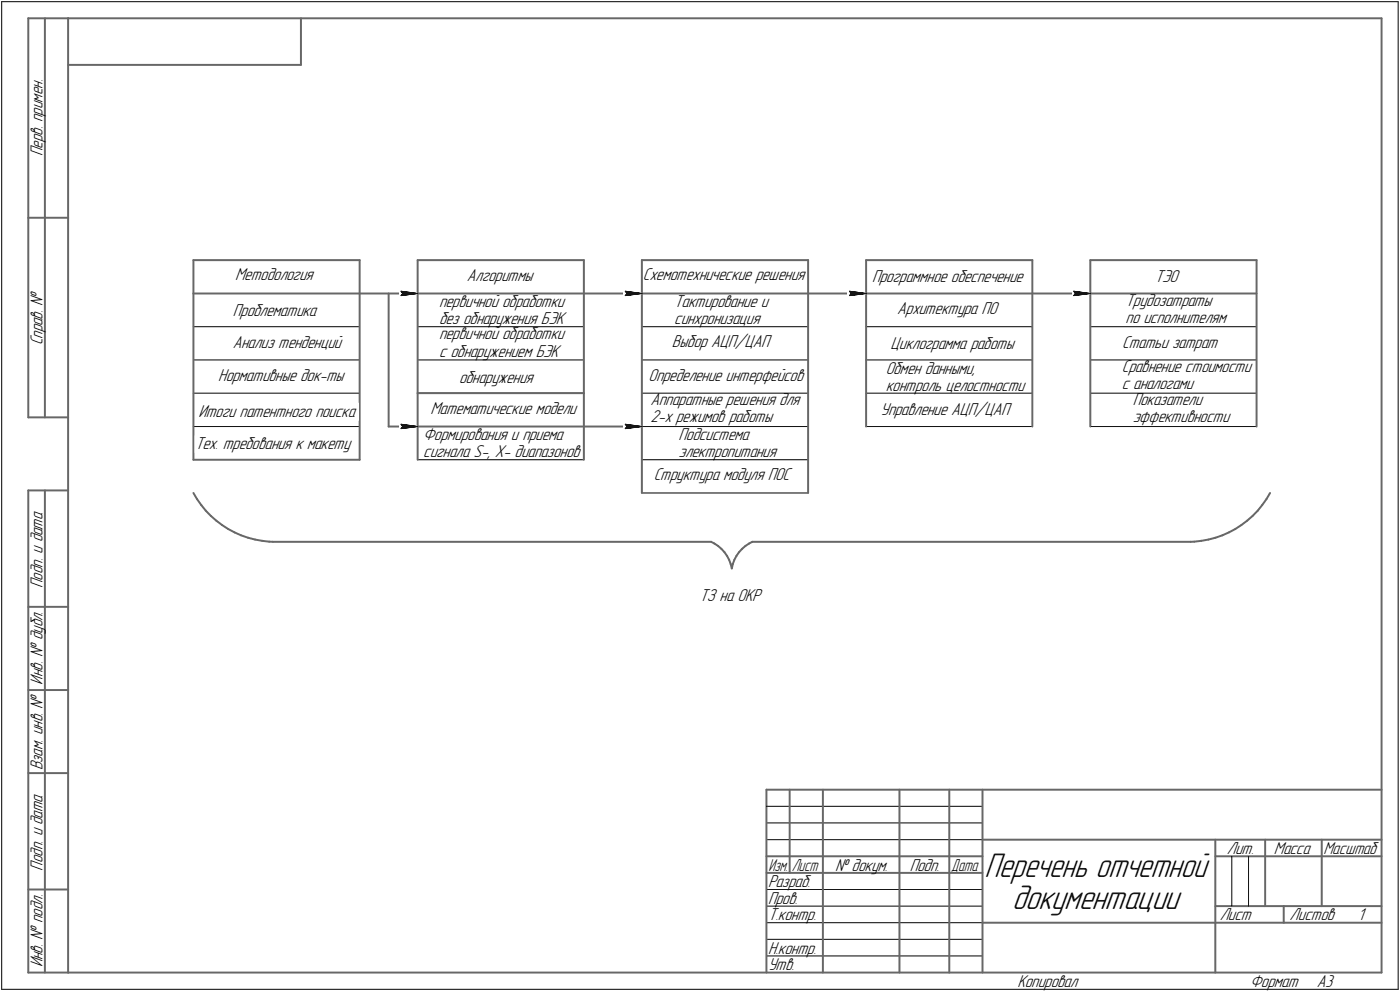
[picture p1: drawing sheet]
<svg xmlns="http://www.w3.org/2000/svg" width="421mm" height="298mm" viewBox="0 0 421 298" stroke-linecap="round" stroke-linejoin="round" font-family="sans-serif">
<g fill="none" stroke="#676767" stroke-width=".59">
<path d="M8.5 5.5v120zM8.5 5.5h12zM13.5 5.5v120zM20.5 5.5v287zM20.5 5.5h395zM20.5 19.5h70zM90.5 5.5v14zM415.5 5.5v287zM8.5 65.5h12zM58.2 78.2h50zM58.2 78.2v60.1zM108.2 78.2v60.1z"/>
<path d="M125.6 78.2h50zM125.6 78.2v40zM175.6 78.2v40zM193 78.2h50zM193 78.2v70.1zM243 78.2v70.1zM260.5 78.2h50zM260.5 78.2v50.1zM310.5 78.2v50.1zM327.9 78.2h50zM327.9 78.2v50.1zM377.9 78.2v50.1z"/>
<path d="M58.2 88.3h50zM108.2 88.3h17.4zM116.9 88.3v40zM125.6 88.3h50zM175.6 88.3h17.4zM193 88.3h50zM243 88.3h17.5zM260.5 88.3h50zM310.5 88.3h17.4zM327.9 88.3h50zM125.6 118.2h50zM125.6 118.2v20.1z"/>
<path d="M175.6 118.2v20.1zM8.5 125.5h12zM58.2 138.3h50zM116.9 128.3h8.7zM125.6 128.3h50zM175.6 128.3h17.4zM8.5 147.5v145zM8.5 147.5h12zM13.5 147.5v145zM58.2 148.3l1.1 1.8zM59.3 150.1l1.2 1.8zM60.5 151.9l1.4 1.7z"/>
<path d="M61.9 153.6l1.5 1.6zM63.4 155.2l1.7 1.4zM65.1 156.6l1.7 1.3zM66.8 157.9l1.8 1.2zM68.6 159.1l1.9 1zM371.5 159.1l1.8-1.2zM373.3 157.9l1.8-1.3zM375.1 156.6l1.6-1.4zM378.2 153.6l-1.5 1.6zM379.6 151.9l-1.4 1.7zM380.9 150.1l-1.3 1.8zM382 148.3l-1.1 1.8z"/>
<path d="M70.5 160.1l2 .9zM72.5 161l2.1 .7zM74.6 161.7l2.1 .6zM76.7 162.3l2.1 .3zM78.8 162.6l2.2 .3zM81 162.9h1.1zM82.1 162.9h131.8zM213.9 162.9l.9 .5zM214.8 163.4l1.1 .8zM215.9 164.2l1.1 .9zM217 165.1l.9 1zM217.9 166.1l.8 1.1z"/>
<path d="M218.7 167.2l.6 1.2zM219.3 168.4l.5 1.2zM219.8 169.6l.3 1.3zM220.4 169.6l-.3 1.3zM220.9 168.4l-.5 1.2zM221.5 167.2l-.6 1.2zM222.2 166.1l-.7 1.1zM223.2 165.1l-1 1zM223.2 165.1l1-.9zM224.2 164.2l1.1-.8zM225.3 163.4l1-.5zM226.3 162.9h131.8z"/>
<path d="M358.1 162.9h1.1zM359.2 162.9l2.1-.3zM361.3 162.6l2.1-.3zM363.4 162.3l2.1-.6zM365.5 161.7l2.1-.7zM367.6 161l2-.9zM369.6 160.1l1.9-1zM8.5 182.5h12zM8.5 207.5h12zM8.5 232.5h12zM230.5 237.5h185zM230.5 237.5v55z"/>
<path d="M237.5 237.5v25zM247.5 237.5v55zM270.5 237.5v55zM285.5 237.5v55zM295.5 237.5v55zM230.5 257.5h65zM295.5 252.5h120zM365.5 252.5v40zM365.5 257.5h15zM380.5 252.5v20zM380.5 257.5h35zM397.5 252.5v20z"/>
<path d="M8.5 267.5h12zM230.5 262.5h65zM295.5 277.5h70zM365.5 277.5h50zM365.5 272.5h50zM386.1 272.5v5zM8.5 292.5h12zM20.5 292.5h395z"/>
</g>
<g fill="none" stroke="#000" stroke-width=".3">
<path d="M.5 .5v297zM.5 .5h420zM420.5 .5v297zM58.2 98.3h50zM120.6 88.9l5-.6zM120.6 87.6l.5 .7zM120.6 87.6l5 .7zM121.1 88.3l-.5 .6zM121.2 88.3h4.4zM125.6 98.3h50zM188 88.9l5-.6zM188 87.6l.6 .7z"/>
<path d="M188 87.6l5 .7zM188.6 88.3l-.6 .6zM188.6 88.3h4.4zM193 98.3h50zM255.5 88.9l5-.6zM255.5 87.6l.4 .7zM255.5 87.6l5 .7zM255.9 88.3l-.4 .6zM256 88.3h4.5zM260.5 98.3h50zM322.9 88.9l5-.6zM322.9 87.6l.5 .7z"/>
<path d="M322.9 87.6l5 .7zM323.4 88.3l-.5 .6zM323.5 88.3h4.4zM327.9 98.3h50zM58.2 108.2h50zM58.2 118.2h50zM125.6 108.2h50zM125.6 118.2h50zM193 108.2h50zM193 118.2h50zM260.5 108.2h50zM260.5 118.2h50z"/>
<path d="M327.9 108.2h50zM327.9 118.2h50zM58.2 128.3h50zM120.6 128.9l5-.6zM120.6 127.6l.5 .7zM120.6 127.6l5 .7zM121.1 128.3l-.5 .6zM121.2 128.3h4.4zM125.6 138.3h50zM188 128.9l5-.6zM188 127.6l.6 .7zM188 127.6l5 .7z"/>
<path d="M188.6 128.3l-.6 .6zM188.6 128.3h4.4zM193 128.3h50zM193 138.3h50zM260.5 128.3h50zM327.9 128.3h50zM193 148.3h50zM230.5 247.5h65zM230.5 252.5h65zM230.5 242.5h65zM370.5 257.5v15zM375.5 257.5v15z"/>
<path d="M230.5 267.5h65zM230.5 272.5h65zM230.5 277.5h65zM.5 297.5h420zM230.5 282.5h65zM230.5 287.5h65z"/>
</g>
<g fill="#fff" stroke="#fff" stroke-width=".3">
<path d="M70.7 80.3h24.4zM70.7 80.3h24.4zM70.7 80.4h24.4zM70.7 80.4h24.4zM70.7 80.5h24.4zM70.7 80.5h24.4zM70.7 80.6h24.4zM70.7 80.6h24.4zM70.7 80.6h24.4zM70.7 80.7h24.4zM70.7 80.7h24.4zM70.7 80.8h24.4zM70.7 80.8h24.4zM70.7 80.9h24.4zM70.7 80.9h24.4zM70.7 80.9h24.4zM70.7 81h24.4zM70.7 81h24.4zM70.7 81.1h24.4zM70.7 81.1h24.4zM70.7 81.2h24.4zM70.7 81.2h24.4zM70.7 81.2h24.4zM70.7 81.3h24.4zM70.7 81.3h24.4zM70.7 81.4h24.4zM70.7 81.4h24.4zM70.7 81.4h24.4zM70.7 81.5h24.4zM70.7 81.5h24.4zM70.7 81.6h24.4zM70.7 81.6h24.4zM70.7 81.7h24.4zM70.7 81.7h24.4zM70.7 81.7h24.4zM70.7 81.8h24.4zM70.7 81.8h24.4zM70.7 81.9h24.4zM70.7 81.9h24.4zM70.7 82h24.4zM70.7 82h24.4zM70.7 82h24.4zM70.7 82.1h24.4zM70.7 82.1h24.4zM70.7 82.2h24.4zM70.7 82.2h24.4zM70.7 82.3h24.4zM70.7 82.3h24.4zM70.7 82.3h24.4zM70.7 82.4h24.4zM70.7 82.4h24.4zM70.7 82.5h24.4zM70.7 82.5h24.4zM70.7 82.5h24.4zM70.7 82.6h24.4zM70.7 82.6h24.4zM70.7 82.7h24.4zM70.7 82.7h24.4zM70.7 82.8h24.4zM70.7 82.8h24.4zM70.7 82.8h24.4zM70.7 82.9h24.4zM70.7 82.9h24.4zM70.7 83h24.4zM70.7 83h24.4zM70.7 83.1h24.4zM70.7 83.1h24.4zM70.7 83.1h24.4zM70.7 83.2h24.4zM70.7 83.2h24.4zM70.7 83.3h24.4zM70.7 83.3h24.4zM70.7 83.4h24.4zM70.7 83.4h24.4zM70.7 83.4h24.4zM70.7 83.5h24.4zM70.7 83.5h24.4zM70.7 83.6h24.4zM70.7 83.6h24.4zM70.7 83.7h24.4zM70.7 83.7h24.4zM70.7 83.7h24.4zM70.7 83.8h24.4zM70.7 83.8h24.4zM70.7 83.9h24.4zM70.7 83.9h24.4zM70.7 83.9h24.4zM70.7 84h24.4zM70.7 84h24.4zM70.7 84.1h24.4zM70.7 84.1h24.4zM70.7 84.2h24.4zM70.7 84.2h24.4zM70.7 84.2h24.4zM70.7 84.3h24.4zM70.7 84.3h24.4zM70.7 84.4h24.4zM70.7 84.4h24.4zM70.7 84.5h24.4zM70.7 84.5h24.4zM70.7 84.5h24.4zM70.7 84.6h24.4zM70.7 84.6h24.4zM70.7 84.7h24.4zM70.7 84.7h24.4zM70.7 84.8h24.4zM70.7 84.8h24.4zM70.7 84.8h24.4zM70.7 84.9h24.4zM70.7 84.9h24.4zM70.7 85h24.4zM70.7 85h24.4zM70.7 85h24.4zM70.7 85.1h24.4zM70.7 85.1h24.4zM70.7 85.2h24.4zM70.7 85.2h24.4zM70.7 85.3h24.4zM70.7 85.3h24.4zM70.7 85.3h24.4zM70.7 85.4h24.4zM70.7 85.4h24.4z"/>
<path d="M70 90.9h26.1zM70 90.9h26.1zM70 91h26.1zM70 91h26.1zM70 91.1h26.1zM70 91.1h26.1zM70 91.1h26.1zM70 91.2h26.1zM70 91.2h26.1zM70 91.3h26.1zM70 91.3h26.1zM70 91.4h26.1zM70 91.4h26.1zM70 91.4h26.1zM70 91.5h26.1zM70 91.5h26.1zM70 91.6h26.1zM70 91.6h26.1zM70 91.7h26.1zM70 91.7h26.1zM70 91.7h26.1zM70 91.8h26.1zM70 91.8h26.1zM70 91.9h26.1zM70 91.9h26.1zM70 91.9h26.1zM70 92h26.1zM70 92h26.1zM70 92.1h26.1zM70 92.1h26.1zM70 92.2h26.1zM70 92.2h26.1zM70 92.2h26.1zM70 92.3h26.1zM70 92.3h26.1zM70 92.4h26.1zM70 92.4h26.1zM70 92.5h26.1zM70 92.5h26.1zM70 92.5h26.1zM70 92.6h26.1zM70 92.6h26.1zM70 92.7h26.1zM70 92.7h26.1zM70 92.8h26.1zM70 92.8h26.1zM70 92.8h26.1zM70 92.9h26.1zM70 92.9h26.1zM70 93h26.1zM70 93h26.1zM70 93h26.1zM70 93.1h26.1zM70 93.1h26.1zM70 93.2h26.1zM70 93.2h26.1zM70 93.3h26.1zM70 93.3h26.1zM70 93.3h26.1zM70 93.4h26.1zM70 93.4h26.1zM70 93.5h26.1zM70 93.5h26.1zM70 93.6h26.1zM70 93.6h26.1zM70 93.6h26.1zM70 93.7h26.1zM70 93.7h26.1zM70 93.8h26.1zM70 93.8h26.1zM70 93.9h26.1zM70 93.9h26.1zM70 93.9h26.1zM70 94h26.1zM70 94h26.1zM70 94.1h26.1zM70 94.1h26.1zM70 94.1h26.1zM70 94.2h26.1zM70 94.2h26.1zM70 94.3h26.1zM70 94.3h26.1zM70 94.4h26.1zM70 94.4h26.1zM70 94.4h26.1zM70 94.5h26.1zM70 94.5h26.1zM70 94.6h26.1zM70 94.6h26.1zM70 94.7h26.1zM70 94.7h26.1zM70 94.7h26.1zM70 94.8h26.1zM70 94.8h26.1zM70 94.9h26.1zM70 94.9h26.1zM70 95h26.1zM70 95h26.1zM70 95h26.1zM70 95.1h26.1zM70 95.1h26.1zM70 95.2h26.1zM70 95.2h26.1zM70 95.2h26.1zM70 95.3h26.1zM70 95.3h26.1zM70 95.4h26.1zM70 95.4h26.1zM70 95.5h26.1zM70 95.5h26.1zM70 95.5h26.1zM70 95.6h26.1zM70 95.6h26.1zM70 95.7h26.1zM70 95.7h26.1zM70 95.8h26.1zM70 95.8h26.1zM70 95.8h26.1zM70 95.9h26.1zM70 95.9h26.1zM70 96h26.1zM70 96h26.1z"/>
<path d="M70 100.6h33.6zM70 100.7h33.6zM70 100.7h33.6zM70 100.8h33.6zM70 100.8h33.6zM70 100.8h33.6zM70 100.9h33.6zM70 100.9h33.6zM70 101h33.6zM70 101h33.6zM70 101h33.6zM70 101.1h33.6zM70 101.1h33.6zM70 101.2h33.6zM70 101.2h33.6zM70 101.3h33.6zM70 101.3h33.6zM70 101.3h33.6zM70 101.4h33.6zM70 101.4h33.6zM70 101.5h33.6zM70 101.5h33.6zM70 101.6h33.6zM70 101.6h33.6zM70 101.6h33.6zM70 101.7h33.6zM70 101.7h33.6zM70 101.8h33.6zM70 101.8h33.6zM70 101.9h33.6zM70 101.9h33.6zM70 101.9h33.6zM70 102h33.6zM70 102h33.6zM70 102.1h33.6zM70 102.1h33.6zM70 102.2h33.6zM70 102.2h33.6zM70 102.2h33.6zM70 102.3h33.6zM70 102.3h33.6zM70 102.4h33.6zM70 102.4h33.6zM70 102.4h33.6zM70 102.5h33.6zM70 102.5h33.6zM70 102.6h33.6zM70 102.6h33.6zM70 102.7h33.6zM70 102.7h33.6zM70 102.7h33.6zM70 102.8h33.6zM70 102.8h33.6zM70 102.9h33.6zM70 102.9h33.6zM70 103h33.6zM70 103h33.6zM70 103h33.6zM70 103.1h33.6zM70 103.1h33.6zM70 103.2h33.6zM70 103.2h33.6zM70 103.3h33.6zM70 103.3h33.6zM70 103.3h33.6zM70 103.4h33.6zM70 103.4h33.6zM70 103.5h33.6zM70 103.5h33.6zM70 103.5h33.6zM70 103.6h33.6zM70 103.6h33.6zM70 103.7h33.6zM70 103.7h33.6zM70 103.8h33.6zM70 103.8h33.6zM70 103.8h33.6zM70 103.9h33.6zM70 103.9h33.6zM70 104h33.6zM70 104h33.6zM70 104.1h33.6zM70 104.1h33.6zM70 104.1h33.6zM70 104.2h33.6zM70 104.2h33.6zM70 104.3h33.6zM70 104.3h33.6zM70 104.4h33.6zM70 104.4h33.6zM70 104.4h33.6zM70 104.5h33.6zM70 104.5h33.6zM70 104.6h33.6zM70 104.6h33.6zM70 104.6h33.6zM70 104.7h33.6zM70 104.7h33.6zM70 104.8h33.6zM70 104.8h33.6zM70 104.9h33.6zM70 104.9h33.6zM70 104.9h33.6zM70 105h33.6zM70 105h33.6zM70 105.1h33.6zM70 105.1h33.6zM70 105.2h33.6zM70 105.2h33.6zM70 105.2h33.6zM70 105.3h33.6zM70 105.3h33.6zM70 105.4h33.6zM70 105.4h33.6zM70 105.5h33.6zM70 105.5h33.6zM70 105.5h33.6zM70 105.6h33.6zM70 105.6h33.6zM70 105.7h33.6zM70 105.7h33.6zM70 105.7h33.6z"/>
<path d="M65.7 110.4h38.7zM65.7 110.5h38.7zM65.7 110.5h38.7zM65.7 110.6h38.7zM65.7 110.6h38.7zM65.7 110.7h38.7zM65.7 110.7h38.7zM65.7 110.7h38.7zM65.7 110.8h38.7zM65.7 110.8h38.7zM65.7 110.9h38.7zM65.7 110.9h38.7zM65.7 111h38.7zM65.7 111h38.7zM65.7 111h38.7zM65.7 111.1h38.7zM65.7 111.1h38.7zM65.7 111.2h38.7zM65.7 111.2h38.7zM65.7 111.3h38.7zM65.7 111.3h38.7zM65.7 111.3h38.7zM65.7 111.4h38.7zM65.7 111.4h38.7zM65.7 111.5h38.7zM65.7 111.5h38.7zM65.7 111.5h38.7zM65.7 111.6h38.7zM65.7 111.6h38.7zM65.7 111.7h38.7zM65.7 111.7h38.7zM65.7 111.8h38.7zM65.7 111.8h38.7zM65.7 111.8h38.7zM65.7 111.9h38.7zM65.7 111.9h38.7zM65.7 112h38.7zM65.7 112h38.7zM65.7 112.1h38.7zM65.7 112.1h38.7zM65.7 112.1h38.7zM65.7 112.2h38.7zM65.7 112.2h38.7zM65.7 112.3h38.7zM65.7 112.3h38.7zM65.7 112.4h38.7zM65.7 112.4h38.7zM65.7 112.4h38.7zM65.7 112.5h38.7zM65.7 112.5h38.7zM65.7 112.6h38.7zM65.7 112.6h38.7zM65.7 112.6h38.7zM65.7 112.7h38.7zM65.7 112.7h38.7zM65.7 112.8h38.7zM65.7 112.8h38.7zM65.7 112.9h38.7zM65.7 112.9h38.7zM65.7 112.9h38.7zM65.7 113h38.7zM65.7 113h38.7zM65.7 113.1h38.7zM65.7 113.1h38.7zM65.7 113.2h38.7zM65.7 113.2h38.7zM65.7 113.2h38.7zM65.7 113.3h38.7zM65.7 113.3h38.7zM65.7 113.4h38.7zM65.7 113.4h38.7zM65.7 113.5h38.7zM65.7 113.5h38.7zM65.7 113.5h38.7zM65.7 113.6h38.7zM65.7 113.6h38.7zM65.7 113.7h38.7zM65.7 113.7h38.7zM65.7 113.7h38.7zM65.7 113.8h38.7zM65.7 113.8h38.7zM65.7 113.9h38.7zM65.7 113.9h38.7zM65.7 114h38.7zM65.7 114h38.7zM65.7 114h38.7zM65.7 114.1h38.7zM65.7 114.1h38.7zM65.7 114.2h38.7zM65.7 114.2h38.7zM65.7 114.3h38.7zM65.7 114.3h38.7zM65.7 114.3h38.7zM65.7 114.4h38.7zM65.7 114.4h38.7zM65.7 114.5h38.7zM65.7 114.5h38.7zM65.7 114.6h38.7zM65.7 114.6h38.7zM65.7 114.6h38.7zM65.7 114.7h38.7zM65.7 114.7h38.7zM65.7 114.8h38.7zM65.7 114.8h38.7zM65.7 114.9h38.7zM65.7 114.9h38.7zM65.7 114.9h38.7zM65.7 115h38.7zM65.7 115h38.7zM65.7 115.1h38.7zM65.7 115.1h38.7zM65.7 115.1h38.7zM65.7 115.2h38.7zM65.7 115.2h38.7zM65.7 115.3h38.7zM65.7 115.3h38.7zM65.7 115.4h38.7zM65.7 115.4h38.7zM65.7 115.4h38.7zM65.7 115.5h38.7zM65.7 115.5h38.7zM65.7 115.6h38.7z"/>
<path d="M59.6 121.2h48.2zM59.6 121.3h48.2zM59.6 121.3h48.2zM59.6 121.4h48.2zM59.6 121.4h48.2zM59.6 121.5h48.2zM59.6 121.5h48.2zM59.6 121.5h48.2zM59.6 121.6h48.2zM59.6 121.6h48.2zM59.6 121.7h48.2zM59.6 121.7h48.2zM59.6 121.8h48.2zM59.6 121.8h48.2zM59.6 121.8h48.2zM59.6 121.9h48.2zM59.6 121.9h48.2zM59.6 122h48.2zM59.6 122h48.2zM59.6 122h48.2zM59.6 122.1h48.2zM59.6 122.1h48.2zM59.6 122.2h48.2zM59.6 122.2h48.2zM59.6 122.3h48.2zM59.6 122.3h48.2zM59.6 122.3h48.2zM59.6 122.4h48.2zM59.6 122.4h48.2zM59.6 122.5h48.2zM59.6 122.5h48.2zM59.6 122.6h48.2zM59.6 122.6h48.2zM59.6 122.6h48.2zM59.6 122.7h48.2zM59.6 122.7h48.2zM59.6 122.8h48.2zM59.6 122.8h48.2zM59.6 122.9h48.2zM59.6 122.9h48.2zM59.6 122.9h48.2zM59.6 123h48.2zM59.6 123h48.2zM59.6 123.1h48.2zM59.6 123.1h48.2zM59.6 123.1h48.2zM59.6 123.2h48.2zM59.6 123.2h48.2zM59.6 123.3h48.2zM59.6 123.3h48.2zM59.6 123.4h48.2zM59.6 123.4h48.2zM59.6 123.4h48.2zM59.6 123.5h48.2zM59.6 123.5h48.2zM59.6 123.6h48.2zM59.6 123.6h48.2zM59.6 123.7h48.2zM59.6 123.7h48.2zM59.6 123.7h48.2zM59.6 123.8h48.2zM59.6 123.8h48.2zM59.6 123.9h48.2zM59.6 123.9h48.2zM59.6 124h48.2zM59.6 124h48.2zM59.6 124h48.2zM59.6 124.1h48.2zM59.6 124.1h48.2zM59.6 124.2h48.2zM59.6 124.2h48.2zM59.6 124.2h48.2zM59.6 124.3h48.2zM59.6 124.3h48.2zM59.6 124.4h48.2zM59.6 124.4h48.2zM59.6 124.5h48.2zM59.6 124.5h48.2zM59.6 124.5h48.2zM59.6 124.6h48.2zM59.6 124.6h48.2zM59.6 124.7h48.2zM59.6 124.7h48.2zM59.6 124.8h48.2zM59.6 124.8h48.2zM59.6 124.8h48.2zM59.6 124.9h48.2zM59.6 124.9h48.2zM59.6 125h48.2zM59.6 125h48.2zM59.6 125.1h48.2zM59.6 125.1h48.2zM59.6 125.1h48.2zM59.6 125.2h48.2zM59.6 125.2h48.2zM59.6 125.3h48.2zM59.6 125.3h48.2zM59.6 125.3h48.2zM59.6 125.4h48.2zM59.6 125.4h48.2zM59.6 125.5h48.2zM59.6 125.5h48.2zM59.6 125.6h48.2zM59.6 125.6h48.2zM59.6 125.6h48.2zM59.6 125.7h48.2zM59.6 125.7h48.2zM59.6 125.8h48.2zM59.6 125.8h48.2zM59.6 125.9h48.2zM59.6 125.9h48.2zM59.6 125.9h48.2zM59.6 126h48.2zM59.6 126h48.2zM59.6 126.1h48.2zM59.6 126.1h48.2zM59.6 126.2h48.2zM59.6 126.2h48.2zM59.6 126.2h48.2zM59.6 126.3h48.2zM59.6 126.3h48.2zM59.6 126.4h48.2z"/>
<path d="M58.6 131h47.8zM58.6 131.1h47.8zM58.6 131.1h47.8zM58.6 131.1h47.8zM58.6 131.2h47.8zM58.6 131.2h47.8zM58.6 131.3h47.8zM58.6 131.3h47.8zM58.6 131.4h47.8zM58.6 131.4h47.8zM58.6 131.4h47.8zM58.6 131.5h47.8zM58.6 131.5h47.8zM58.6 131.6h47.8zM58.6 131.6h47.8zM58.6 131.7h47.8zM58.6 131.7h47.8zM58.6 131.7h47.8zM58.6 131.8h47.8zM58.6 131.8h47.8zM58.6 131.9h47.8zM58.6 131.9h47.8zM58.6 132h47.8zM58.6 132h47.8zM58.6 132h47.8zM58.6 132.1h47.8zM58.6 132.1h47.8zM58.6 132.2h47.8zM58.6 132.2h47.8zM58.6 132.2h47.8zM58.6 132.3h47.8zM58.6 132.3h47.8zM58.6 132.4h47.8zM58.6 132.4h47.8zM58.6 132.5h47.8zM58.6 132.5h47.8zM58.6 132.5h47.8zM58.6 132.6h47.8zM58.6 132.6h47.8zM58.6 132.7h47.8zM58.6 132.7h47.8zM58.6 132.8h47.8zM58.6 132.8h47.8zM58.6 132.8h47.8zM58.6 132.9h47.8zM58.6 132.9h47.8zM58.6 133h47.8zM58.6 133h47.8zM58.6 133.1h47.8zM58.6 133.1h47.8zM58.6 133.1h47.8zM58.6 133.2h47.8zM58.6 133.2h47.8zM58.6 133.3h47.8zM58.6 133.3h47.8zM58.6 133.3h47.8zM58.6 133.4h47.8zM58.6 133.4h47.8zM58.6 133.5h47.8zM58.6 133.5h47.8zM58.6 133.6h47.8zM58.6 133.6h47.8zM58.6 133.6h47.8zM58.6 133.7h47.8zM58.6 133.7h47.8zM58.6 133.8h47.8zM58.6 133.8h47.8zM58.6 133.9h47.8zM58.6 133.9h47.8zM58.6 133.9h47.8zM58.6 134h47.8zM58.6 134h47.8zM58.6 134.1h47.8zM58.6 134.1h47.8zM58.6 134.2h47.8zM58.6 134.2h47.8zM58.6 134.2h47.8zM58.6 134.3h47.8zM58.6 134.3h47.8zM58.6 134.4h47.8zM58.6 134.4h47.8zM58.6 134.5h47.8zM58.6 134.5h47.8zM58.6 134.5h47.8zM58.6 134.6h47.8zM58.6 134.6h47.8zM58.6 134.7h47.8zM58.6 134.7h47.8zM58.6 134.7h47.8zM58.6 134.8h47.8zM58.6 134.8h47.8zM58.6 134.9h47.8zM58.6 134.9h47.8zM58.6 135h47.8zM58.6 135h47.8zM58.6 135h47.8zM58.6 135.1h47.8zM58.6 135.1h47.8zM58.6 135.2h47.8zM58.6 135.2h47.8zM58.6 135.3h47.8zM58.6 135.3h47.8zM58.6 135.3h47.8zM58.6 135.4h47.8zM58.6 135.4h47.8zM58.6 135.5h47.8zM58.6 135.5h47.8zM58.6 135.6h47.8zM58.6 135.6h47.8zM58.6 135.6h47.8zM58.6 135.7h47.8zM58.6 135.7h47.8zM58.6 135.8h47.8zM58.6 135.8h47.8zM58.6 135.8h47.8zM58.6 135.9h47.8zM58.6 135.9h47.8zM58.6 136h47.8zM58.6 136h47.8zM58.6 136.1h47.8zM58.6 136.1h47.8zM58.6 136.1h47.8z"/>
<path d="M140.4 80.5h20.8zM140.4 80.6h20.8zM140.4 80.6h20.8zM140.4 80.6h20.8zM140.4 80.7h20.8zM140.4 80.7h20.8zM140.4 80.8h20.8zM140.4 80.8h20.8zM140.4 80.9h20.8zM140.4 80.9h20.8zM140.4 80.9h20.8zM140.4 81h20.8zM140.4 81h20.8zM140.4 81.1h20.8zM140.4 81.1h20.8zM140.4 81.2h20.8zM140.4 81.2h20.8zM140.4 81.2h20.8zM140.4 81.3h20.8zM140.4 81.3h20.8zM140.4 81.4h20.8zM140.4 81.4h20.8zM140.4 81.4h20.8zM140.4 81.5h20.8zM140.4 81.5h20.8zM140.4 81.6h20.8zM140.4 81.6h20.8zM140.4 81.7h20.8zM140.4 81.7h20.8zM140.4 81.7h20.8zM140.4 81.8h20.8zM140.4 81.8h20.8zM140.4 81.9h20.8zM140.4 81.9h20.8zM140.4 82h20.8zM140.4 82h20.8zM140.4 82h20.8zM140.4 82.1h20.8zM140.4 82.1h20.8zM140.4 82.2h20.8zM140.4 82.2h20.8zM140.4 82.3h20.8zM140.4 82.3h20.8zM140.4 82.3h20.8zM140.4 82.4h20.8zM140.4 82.4h20.8zM140.4 82.5h20.8zM140.4 82.5h20.8zM140.4 82.5h20.8zM140.4 82.6h20.8zM140.4 82.6h20.8zM140.4 82.7h20.8zM140.4 82.7h20.8zM140.4 82.8h20.8zM140.4 82.8h20.8zM140.4 82.8h20.8zM140.4 82.9h20.8zM140.4 82.9h20.8zM140.4 83h20.8zM140.4 83h20.8zM140.4 83.1h20.8zM140.4 83.1h20.8zM140.4 83.1h20.8zM140.4 83.2h20.8zM140.4 83.2h20.8zM140.4 83.3h20.8zM140.4 83.3h20.8zM140.4 83.4h20.8zM140.4 83.4h20.8zM140.4 83.4h20.8zM140.4 83.5h20.8zM140.4 83.5h20.8zM140.4 83.6h20.8zM140.4 83.6h20.8zM140.4 83.7h20.8zM140.4 83.7h20.8zM140.4 83.7h20.8zM140.4 83.8h20.8zM140.4 83.8h20.8zM140.4 83.9h20.8zM140.4 83.9h20.8zM140.4 83.9h20.8zM140.4 84h20.8zM140.4 84h20.8zM140.4 84.1h20.8zM140.4 84.1h20.8zM140.4 84.2h20.8zM140.4 84.2h20.8zM140.4 84.2h20.8zM140.4 84.3h20.8zM140.4 84.3h20.8zM140.4 84.4h20.8zM140.4 84.4h20.8zM140.4 84.5h20.8zM140.4 84.5h20.8zM140.4 84.5h20.8zM140.4 84.6h20.8zM140.4 84.6h20.8zM140.4 84.7h20.8zM140.4 84.7h20.8zM140.4 84.8h20.8zM140.4 84.8h20.8zM140.4 84.8h20.8zM140.4 84.9h20.8zM140.4 84.9h20.8zM140.4 85h20.8zM140.4 85h20.8zM140.4 85h20.8zM140.4 85.1h20.8zM140.4 85.1h20.8zM140.4 85.2h20.8zM140.4 85.2h20.8zM140.4 85.3h20.8zM140.4 85.3h20.8zM140.4 85.3h20.8zM140.4 85.4h20.8zM140.4 85.4h20.8zM140.4 85.5h20.8zM140.4 85.5h20.8zM140.4 85.6h20.8zM140.4 85.6h20.8zM140.4 85.6h20.8z"/>
<path d="M196.6 140.3h41.9zM196.6 140.3h41.9zM196.6 140.3h41.9zM196.6 140.4h41.9zM196.6 140.4h41.9zM196.6 140.5h41.9zM196.6 140.5h41.9zM196.6 140.5h41.9zM196.6 140.6h41.9zM196.6 140.6h41.9zM196.6 140.7h41.9zM196.6 140.7h41.9zM196.6 140.8h41.9zM196.6 140.8h41.9zM196.6 140.8h41.9zM196.6 140.9h41.9zM196.6 140.9h41.9zM196.6 141h41.9zM196.6 141h41.9zM196.6 141.1h41.9zM196.6 141.1h41.9zM196.6 141.1h41.9zM196.6 141.2h41.9zM196.6 141.2h41.9zM196.6 141.3h41.9zM196.6 141.3h41.9zM196.6 141.4h41.9zM196.6 141.4h41.9zM196.6 141.4h41.9zM196.6 141.5h41.9zM196.6 141.5h41.9zM196.6 141.6h41.9zM196.6 141.6h41.9zM196.6 141.6h41.9zM196.6 141.7h41.9zM196.6 141.7h41.9zM196.6 141.8h41.9zM196.6 141.8h41.9zM196.6 141.9h41.9zM196.6 141.9h41.9zM196.6 141.9h41.9zM196.6 142h41.9zM196.6 142h41.9zM196.6 142.1h41.9zM196.6 142.1h41.9zM196.6 142.2h41.9zM196.6 142.2h41.9zM196.6 142.2h41.9zM196.6 142.3h41.9zM196.6 142.3h41.9zM196.6 142.4h41.9zM196.6 142.4h41.9zM196.6 142.5h41.9zM196.6 142.5h41.9zM196.6 142.5h41.9zM196.6 142.6h41.9zM196.6 142.6h41.9zM196.6 142.7h41.9zM196.6 142.7h41.9zM196.6 142.7h41.9zM196.6 142.8h41.9zM196.6 142.8h41.9zM196.6 142.9h41.9zM196.6 142.9h41.9zM196.6 143h41.9zM196.6 143h41.9zM196.6 143h41.9zM196.6 143.1h41.9zM196.6 143.1h41.9zM196.6 143.2h41.9zM196.6 143.2h41.9zM196.6 143.3h41.9zM196.6 143.3h41.9zM196.6 143.3h41.9zM196.6 143.4h41.9zM196.6 143.4h41.9zM196.6 143.5h41.9zM196.6 143.5h41.9zM196.6 143.6h41.9zM196.6 143.6h41.9zM196.6 143.6h41.9zM196.6 143.7h41.9zM196.6 143.7h41.9zM196.6 143.8h41.9zM196.6 143.8h41.9zM196.6 143.8h41.9zM196.6 143.9h41.9zM196.6 143.9h41.9zM196.6 144h41.9zM196.6 144h41.9zM196.6 144.1h41.9zM196.6 144.1h41.9zM196.6 144.1h41.9zM196.6 144.2h41.9zM196.6 144.2h41.9zM196.6 144.3h41.9zM196.6 144.3h41.9zM196.6 144.4h41.9zM196.6 144.4h41.9zM196.6 144.4h41.9zM196.6 144.5h41.9zM196.6 144.5h41.9zM196.6 144.6h41.9zM196.6 144.6h41.9zM196.6 144.7h41.9zM196.6 144.7h41.9zM196.6 144.7h41.9zM196.6 144.8h41.9zM196.6 144.8h41.9zM196.6 144.9h41.9zM196.6 144.9h41.9zM196.6 144.9h41.9zM196.6 145h41.9zM196.6 145h41.9zM196.6 145.1h41.9zM196.6 145.1h41.9zM196.6 145.2h41.9zM196.6 145.2h41.9zM196.6 145.2h41.9zM196.6 145.3h41.9zM196.6 145.3h41.9zM196.6 145.4h41.9z"/>
<path d="M202.1 100.2h30.3zM202.1 100.2h30.3zM202.1 100.3h30.3zM202.1 100.3h30.3zM202.1 100.4h30.3zM202.1 100.4h30.3zM202.1 100.5h30.3zM202.1 100.5h30.3zM202.1 100.5h30.3zM202.1 100.6h30.3zM202.1 100.6h30.3zM202.1 100.7h30.3zM202.1 100.7h30.3zM202.1 100.8h30.3zM202.1 100.8h30.3zM202.1 100.8h30.3zM202.1 100.9h30.3zM202.1 100.9h30.3zM202.1 101h30.3zM202.1 101h30.3zM202.1 101h30.3zM202.1 101.1h30.3zM202.1 101.1h30.3zM202.1 101.2h30.3zM202.1 101.2h30.3zM202.1 101.3h30.3zM202.1 101.3h30.3zM202.1 101.3h30.3zM202.1 101.4h30.3zM202.1 101.4h30.3zM202.1 101.5h30.3zM202.1 101.5h30.3zM202.1 101.6h30.3zM202.1 101.6h30.3zM202.1 101.6h30.3zM202.1 101.7h30.3zM202.1 101.7h30.3zM202.1 101.8h30.3zM202.1 101.8h30.3zM202.1 101.9h30.3zM202.1 101.9h30.3zM202.1 101.9h30.3zM202.1 102h30.3zM202.1 102h30.3zM202.1 102.1h30.3zM202.1 102.1h30.3zM202.1 102.2h30.3zM202.1 102.2h30.3zM202.1 102.2h30.3zM202.1 102.3h30.3zM202.1 102.3h30.3zM202.1 102.4h30.3zM202.1 102.4h30.3zM202.1 102.4h30.3zM202.1 102.5h30.3zM202.1 102.5h30.3zM202.1 102.6h30.3zM202.1 102.6h30.3zM202.1 102.7h30.3zM202.1 102.7h30.3zM202.1 102.7h30.3zM202.1 102.8h30.3zM202.1 102.8h30.3zM202.1 102.9h30.3zM202.1 102.9h30.3zM202.1 103h30.3zM202.1 103h30.3zM202.1 103h30.3zM202.1 103.1h30.3zM202.1 103.1h30.3zM202.1 103.2h30.3zM202.1 103.2h30.3zM202.1 103.3h30.3zM202.1 103.3h30.3zM202.1 103.3h30.3zM202.1 103.4h30.3zM202.1 103.4h30.3zM202.1 103.5h30.3zM202.1 103.5h30.3zM202.1 103.5h30.3zM202.1 103.6h30.3zM202.1 103.6h30.3zM202.1 103.7h30.3zM202.1 103.7h30.3zM202.1 103.8h30.3zM202.1 103.8h30.3zM202.1 103.8h30.3zM202.1 103.9h30.3zM202.1 103.9h30.3zM202.1 104h30.3zM202.1 104h30.3zM202.1 104.1h30.3zM202.1 104.1h30.3zM202.1 104.1h30.3zM202.1 104.2h30.3zM202.1 104.2h30.3zM202.1 104.3h30.3zM202.1 104.3h30.3zM202.1 104.4h30.3zM202.1 104.4h30.3zM202.1 104.4h30.3zM202.1 104.5h30.3zM202.1 104.5h30.3zM202.1 104.6h30.3zM202.1 104.6h30.3zM202.1 104.6h30.3zM202.1 104.7h30.3zM202.1 104.7h30.3zM202.1 104.8h30.3zM202.1 104.8h30.3zM202.1 104.9h30.3zM202.1 104.9h30.3zM202.1 104.9h30.3zM202.1 105h30.3zM202.1 105h30.3zM202.1 105.1h30.3zM202.1 105.1h30.3zM202.1 105.2h30.3zM202.1 105.2h30.3zM202.1 105.2h30.3zM202.1 105.3h30.3zM202.1 105.3h30.3z"/>
<path d="M195.1 110.6h47.6zM195.1 110.7h47.6zM195.1 110.7h47.6zM195.1 110.7h47.6zM195.1 110.8h47.6zM195.1 110.8h47.6zM195.1 110.9h47.6zM195.1 110.9h47.6zM195.1 111h47.6zM195.1 111h47.6zM195.1 111h47.6zM195.1 111.1h47.6zM195.1 111.1h47.6zM195.1 111.2h47.6zM195.1 111.2h47.6zM195.1 111.3h47.6zM195.1 111.3h47.6zM195.1 111.3h47.6zM195.1 111.4h47.6zM195.1 111.4h47.6zM195.1 111.5h47.6zM195.1 111.5h47.6zM195.1 111.5h47.6zM195.1 111.6h47.6zM195.1 111.6h47.6zM195.1 111.7h47.6zM195.1 111.7h47.6zM195.1 111.8h47.6zM195.1 111.8h47.6zM195.1 111.8h47.6zM195.1 111.9h47.6zM195.1 111.9h47.6zM195.1 112h47.6zM195.1 112h47.6zM195.1 112.1h47.6zM195.1 112.1h47.6zM195.1 112.1h47.6zM195.1 112.2h47.6zM195.1 112.2h47.6zM195.1 112.3h47.6zM195.1 112.3h47.6zM195.1 112.4h47.6zM195.1 112.4h47.6zM195.1 112.4h47.6zM195.1 112.5h47.6zM195.1 112.5h47.6zM195.1 112.6h47.6zM195.1 112.6h47.6zM195.1 112.6h47.6zM195.1 112.7h47.6zM195.1 112.7h47.6zM195.1 112.8h47.6zM195.1 112.8h47.6zM195.1 112.9h47.6zM195.1 112.9h47.6zM195.1 112.9h47.6zM195.1 113h47.6zM195.1 113h47.6zM195.1 113.1h47.6zM195.1 113.1h47.6zM195.1 113.2h47.6zM195.1 113.2h47.6zM195.1 113.2h47.6zM195.1 113.3h47.6zM195.1 113.3h47.6zM195.1 113.4h47.6zM195.1 113.4h47.6zM195.1 113.5h47.6zM195.1 113.5h47.6zM195.1 113.5h47.6zM195.1 113.6h47.6zM195.1 113.6h47.6zM195.1 113.7h47.6zM195.1 113.7h47.6zM195.1 113.7h47.6zM195.1 113.8h47.6zM195.1 113.8h47.6zM195.1 113.9h47.6zM195.1 113.9h47.6zM195.1 114h47.6zM195.1 114h47.6zM195.1 114h47.6zM195.1 114.1h47.6zM195.1 114.1h47.6zM195.1 114.2h47.6zM195.1 114.2h47.6zM195.1 114.3h47.6zM195.1 114.3h47.6zM195.1 114.3h47.6zM195.1 114.4h47.6zM195.1 114.4h47.6zM195.1 114.5h47.6zM195.1 114.5h47.6zM195.1 114.6h47.6zM195.1 114.6h47.6zM195.1 114.6h47.6zM195.1 114.7h47.6zM195.1 114.7h47.6zM195.1 114.8h47.6zM195.1 114.8h47.6zM195.1 114.9h47.6zM195.1 114.9h47.6zM195.1 114.9h47.6zM195.1 115h47.6zM195.1 115h47.6zM195.1 115.1h47.6zM195.1 115.1h47.6zM195.1 115.1h47.6zM195.1 115.2h47.6zM195.1 115.2h47.6zM195.1 115.3h47.6zM195.1 115.3h47.6zM195.1 115.4h47.6zM195.1 115.4h47.6zM195.1 115.4h47.6zM195.1 115.5h47.6zM195.1 115.5h47.6zM195.1 115.6h47.6zM195.1 115.6h47.6zM195.1 115.7h47.6zM195.1 115.7h47.6zM195.1 115.7h47.6z"/>
<path d="M120.1 87.1h.3zM120.1 87.1h.7zM120.1 87.2h1zM120.1 87.2h1.4zM120.1 87.2h1.7zM120.1 87.3h2zM120.1 87.3h2.4zM120.1 87.4h2.7zM120.1 87.4h3zM120.1 87.5h3.4zM120.1 87.5h3.7zM120.1 87.5h3.9zM120.1 87.6h3.9zM120.1 87.6h4zM120.1 87.7h4.1zM120.1 87.7h4.2zM120.1 87.8h4.3zM120.1 87.8h4.4zM120.1 87.8h4.5zM120.1 87.9h4.6zM120.1 87.9h4.7zM120.1 88h4.8zM120.1 88h4.9zM120.1 88.1h5zM120.1 88.1h5.1zM120.1 88.1h5.2zM120.1 88.2h5.3zM120.1 88.2h5.4zM120.1 88.3h5.5zM120.1 88.3h5.4zM120.1 88.3h5.3zM120.1 88.4h5.2zM120.1 88.4h5.1zM120.1 88.5h5zM120.1 88.5h4.9zM120.1 88.6h4.8zM120.1 88.6h4.7zM120.1 88.6h4.6zM120.1 88.7h4.5zM120.1 88.7h4.4zM120.1 88.8h4.3zM120.1 88.8h4.1zM120.1 88.9h4.1zM120.1 88.9h3.9zM120.1 88.9h3.9zM120.1 89h3.7zM120.1 89h3.4zM120.1 89.1h3.1zM120.1 89.1h2.8zM120.1 89.2h2.5zM120.1 89.2h2.2zM120.1 89.2h1.9zM120.1 89.3h1.6zM120.1 89.3h1.3zM120.1 89.4h.9zM120.1 89.4h.6zM120.1 89.5h.3z"/>
<path d="M187.5 87.1h.4zM187.5 87.1h.7zM187.5 87.2h1.1zM187.5 87.2h1.4zM187.5 87.2h1.7zM187.5 87.3h2.1zM187.5 87.3h2.4zM187.5 87.4h2.7zM187.5 87.4h3.1zM187.5 87.5h3.4zM187.5 87.5h3.8zM187.5 87.5h3.9zM187.5 87.6h4zM187.5 87.6h4.1zM187.5 87.7h4.2zM187.5 87.7h4.3zM187.5 87.8h4.4zM187.5 87.8h4.5zM187.5 87.8h4.6zM187.5 87.9h4.7zM187.5 87.9h4.8zM187.5 88h4.9zM187.5 88h4.9zM187.5 88.1h5.1zM187.5 88.1h5.2zM187.5 88.1h5.2zM187.5 88.2h5.4zM187.5 88.2h5.5zM187.5 88.3h5.5zM187.5 88.3h5.5zM187.5 88.3h5.4zM187.5 88.4h5.2zM187.5 88.4h5.2zM187.5 88.5h5zM187.5 88.5h4.9zM187.5 88.6h4.8zM187.5 88.6h4.7zM187.5 88.6h4.6zM187.5 88.7h4.5zM187.5 88.7h4.4zM187.5 88.8h4.3zM187.5 88.8h4.2zM187.5 88.9h4.1zM187.5 88.9h4zM187.5 88.9h3.9zM187.5 89h3.8zM187.5 89h3.5zM187.5 89.1h3.2zM187.5 89.1h2.8zM187.5 89.2h2.5zM187.5 89.2h2.2zM187.5 89.2h1.9zM187.5 89.3h1.6zM187.5 89.3h1.3zM187.5 89.4h1zM187.5 89.4h.7zM187.5 89.5h.4z"/>
<path d="M255 87.1h.3zM255 87.1h.7zM255 87.2h1zM255 87.2h1.3zM255 87.2h1.7zM255 87.3h2zM255 87.3h2.3zM255 87.4h2.7zM255 87.4h3zM255 87.5h3.4zM255 87.5h3.7zM255 87.5h3.8zM255 87.6h3.9zM255 87.6h4zM255 87.7h4.1zM255 87.7h4.2zM255 87.8h4.3zM255 87.8h4.4zM255 87.8h4.5zM255 87.9h4.6zM255 87.9h4.7zM255 88h4.8zM255 88h4.9zM255 88.1h5zM255 88.1h5.1zM255 88.1h5.2zM255 88.2h5.3zM255 88.2h5.4zM255 88.3h5.5zM255 88.3h5.4zM255 88.3h5.3zM255 88.4h5.2zM255 88.4h5.1zM255 88.5h5zM255 88.5h4.9zM255 88.6h4.8zM255 88.6h4.7zM255 88.6h4.5zM255 88.7h4.5zM255 88.7h4.3zM255 88.8h4.2zM255 88.8h4.1zM255 88.9h4zM255 88.9h3.9zM255 88.9h3.8zM255 89h3.7zM255 89h3.4zM255 89.1h3.1zM255 89.1h2.8zM255 89.2h2.5zM255 89.2h2.2zM255 89.2h1.8zM255 89.3h1.5zM255 89.3h1.2zM255 89.4h.9zM255 89.4h.6zM255 89.5h.3z"/>
<path d="M337.5 100.7h29.7zM337.5 100.7h29.7zM337.5 100.8h29.7zM337.5 100.8h29.7zM337.5 100.8h29.7zM337.5 100.9h29.7zM337.5 100.9h29.7zM337.5 101h29.7zM337.5 101h29.7zM337.5 101h29.7zM337.5 101.1h29.7zM337.5 101.1h29.7zM337.5 101.2h29.7zM337.5 101.2h29.7zM337.5 101.3h29.7zM337.5 101.3h29.7zM337.5 101.3h29.7zM337.5 101.4h29.7zM337.5 101.4h29.7zM337.5 101.5h29.7zM337.5 101.5h29.7zM337.5 101.6h29.7zM337.5 101.6h29.7zM337.5 101.6h29.7zM337.5 101.7h29.7zM337.5 101.7h29.7zM337.5 101.8h29.7zM337.5 101.8h29.7zM337.5 101.9h29.7zM337.5 101.9h29.7zM337.5 101.9h29.7zM337.5 102h29.7zM337.5 102h29.7zM337.5 102.1h29.7zM337.5 102.1h29.7zM337.5 102.2h29.7zM337.5 102.2h29.7zM337.5 102.2h29.7zM337.5 102.3h29.7zM337.5 102.3h29.7zM337.5 102.4h29.7zM337.5 102.4h29.7zM337.5 102.4h29.7zM337.5 102.5h29.7zM337.5 102.5h29.7zM337.5 102.6h29.7zM337.5 102.6h29.7zM337.5 102.7h29.7zM337.5 102.7h29.7zM337.5 102.7h29.7zM337.5 102.8h29.7zM337.5 102.8h29.7zM337.5 102.9h29.7zM337.5 102.9h29.7zM337.5 103h29.7zM337.5 103h29.7zM337.5 103h29.7zM337.5 103.1h29.7zM337.5 103.1h29.7zM337.5 103.2h29.7zM337.5 103.2h29.7zM337.5 103.3h29.7zM337.5 103.3h29.7zM337.5 103.3h29.7zM337.5 103.4h29.7zM337.5 103.4h29.7zM337.5 103.5h29.7zM337.5 103.5h29.7zM337.5 103.5h29.7zM337.5 103.6h29.7zM337.5 103.6h29.7zM337.5 103.7h29.7zM337.5 103.7h29.7zM337.5 103.8h29.7zM337.5 103.8h29.7zM337.5 103.8h29.7zM337.5 103.9h29.7zM337.5 103.9h29.7zM337.5 104h29.7zM337.5 104h29.7zM337.5 104.1h29.7zM337.5 104.1h29.7zM337.5 104.1h29.7zM337.5 104.2h29.7zM337.5 104.2h29.7zM337.5 104.3h29.7zM337.5 104.3h29.7zM337.5 104.4h29.7zM337.5 104.4h29.7zM337.5 104.4h29.7zM337.5 104.5h29.7zM337.5 104.5h29.7zM337.5 104.6h29.7zM337.5 104.6h29.7zM337.5 104.6h29.7zM337.5 104.7h29.7zM337.5 104.7h29.7zM337.5 104.8h29.7zM337.5 104.8h29.7zM337.5 104.9h29.7zM337.5 104.9h29.7zM337.5 104.9h29.7zM337.5 105h29.7zM337.5 105h29.7zM337.5 105.1h29.7zM337.5 105.1h29.7zM337.5 105.2h29.7zM337.5 105.2h29.7zM337.5 105.2h29.7zM337.5 105.3h29.7zM337.5 105.3h29.7zM337.5 105.4h29.7zM337.5 105.4h29.7zM337.5 105.5h29.7zM337.5 105.5h29.7zM337.5 105.5h29.7zM337.5 105.6h29.7zM337.5 105.6h29.7zM337.5 105.7h29.7zM337.5 105.7h29.7zM337.5 105.7h29.7zM337.5 105.8h29.7z"/>
<path d="M322.4 87.1h.3zM322.4 87.1h.7zM322.4 87.2h1zM322.4 87.2h1.4zM322.4 87.2h1.7zM322.4 87.3h2zM322.4 87.3h2.4zM322.4 87.4h2.7zM322.4 87.4h3.1zM322.4 87.5h3.4zM322.4 87.5h3.7zM322.4 87.5h3.8zM322.4 87.6h3.9zM322.4 87.6h4zM322.4 87.7h4.1zM322.4 87.7h4.2zM322.4 87.8h4.3zM322.4 87.8h4.4zM322.4 87.8h4.5zM322.4 87.9h4.6zM322.4 87.9h4.7zM322.4 88h4.8zM322.4 88h4.9zM322.4 88.1h5zM322.4 88.1h5.1zM322.4 88.1h5.2zM322.4 88.2h5.3zM322.4 88.2h5.4zM322.4 88.3h5.5zM322.4 88.3h5.4zM322.4 88.3h5.3zM322.4 88.4h5.2zM322.4 88.4h5.1zM322.4 88.5h5zM322.4 88.5h4.9zM322.4 88.6h4.8zM322.4 88.6h4.7zM322.4 88.6h4.6zM322.4 88.7h4.5zM322.4 88.7h4.4zM322.4 88.8h4.2zM322.4 88.8h4.2zM322.4 88.9h4zM322.4 88.9h3.9zM322.4 88.9h3.8zM322.4 89h3.7zM322.4 89h3.4zM322.4 89.1h3.1zM322.4 89.1h2.8zM322.4 89.2h2.5zM322.4 89.2h2.2zM322.4 89.2h1.9zM322.4 89.3h1.6zM322.4 89.3h1.2zM322.4 89.4h.9zM322.4 89.4h.6zM322.4 89.5h.3z"/>
<path d="M129.4 120.5h44.9zM129.4 120.6h44.9zM129.4 120.6h44.9zM129.4 120.6h44.9zM129.4 120.7h44.9zM129.4 120.7h44.9zM129.4 120.8h44.9zM129.4 120.8h44.9zM129.4 120.9h44.9zM129.4 120.9h44.9zM129.4 120.9h44.9zM129.4 121h44.9zM129.4 121h44.9zM129.4 121.1h44.9zM129.4 121.1h44.9zM129.4 121.2h44.9zM129.4 121.2h44.9zM129.4 121.2h44.9zM129.4 121.3h44.9zM129.4 121.3h44.9zM129.4 121.4h44.9zM129.4 121.4h44.9zM129.4 121.5h44.9zM129.4 121.5h44.9zM129.4 121.5h44.9zM129.4 121.6h44.9zM129.4 121.6h44.9zM129.4 121.7h44.9zM129.4 121.7h44.9zM129.4 121.8h44.9zM129.4 121.8h44.9zM129.4 121.8h44.9zM129.4 121.9h44.9zM129.4 121.9h44.9zM129.4 122h44.9zM129.4 122h44.9zM129.4 122h44.9zM129.4 122.1h44.9zM129.4 122.1h44.9zM129.4 122.2h44.9zM129.4 122.2h44.9zM129.4 122.3h44.9zM129.4 122.3h44.9zM129.4 122.3h44.9zM129.4 122.4h44.9zM129.4 122.4h44.9zM129.4 122.5h44.9zM129.4 122.5h44.9zM129.4 122.6h44.9zM129.4 122.6h44.9zM129.4 122.6h44.9zM129.4 122.7h44.9zM129.4 122.7h44.9zM129.4 122.8h44.9zM129.4 122.8h44.9zM129.4 122.9h44.9zM129.4 122.9h44.9zM129.4 122.9h44.9zM129.4 123h44.9zM129.4 123h44.9zM129.4 123.1h44.9zM129.4 123.1h44.9zM129.4 123.1h44.9zM129.4 123.2h44.9zM129.4 123.2h44.9zM129.4 123.3h44.9zM129.4 123.3h44.9zM129.4 123.4h44.9zM129.4 123.4h44.9zM129.4 123.4h44.9zM129.4 123.5h44.9zM129.4 123.5h44.9zM129.4 123.6h44.9zM129.4 123.6h44.9zM129.4 123.7h44.9zM129.4 123.7h44.9zM129.4 123.7h44.9zM129.4 123.8h44.9zM129.4 123.8h44.9zM129.4 123.9h44.9zM129.4 123.9h44.9zM129.4 124h44.9zM129.4 124h44.9zM129.4 124h44.9zM129.4 124.1h44.9zM129.4 124.1h44.9zM129.4 124.2h44.9zM129.4 124.2h44.9zM129.4 124.2h44.9zM129.4 124.3h44.9zM129.4 124.3h44.9zM129.4 124.4h44.9zM129.4 124.4h44.9zM129.4 124.5h44.9zM129.4 124.5h44.9zM129.4 124.5h44.9zM129.4 124.6h44.9zM129.4 124.6h44.9zM129.4 124.7h44.9zM129.4 124.7h44.9zM129.4 124.8h44.9zM129.4 124.8h44.9zM129.4 124.8h44.9zM129.4 124.9h44.9zM129.4 124.9h44.9zM129.4 125h44.9zM129.4 125h44.9zM129.4 125.1h44.9zM129.4 125.1h44.9zM129.4 125.1h44.9zM129.4 125.2h44.9zM129.4 125.2h44.9zM129.4 125.3h44.9zM129.4 125.3h44.9zM129.4 125.3h44.9zM129.4 125.4h44.9zM129.4 125.4h44.9zM129.4 125.5h44.9zM129.4 125.5h44.9zM129.4 125.6h44.9zM129.4 125.6h44.9zM129.4 125.6h44.9z"/>
<path d="M120.1 127.1h.3zM120.1 127.1h.7zM120.1 127.2h1zM120.1 127.2h1.4zM120.1 127.3h1.7zM120.1 127.3h2zM120.1 127.3h2.4zM120.1 127.4h2.7zM120.1 127.4h3zM120.1 127.5h3.4zM120.1 127.5h3.7zM120.1 127.6h3.9zM120.1 127.6h3.9zM120.1 127.6h4zM120.1 127.7h4.1zM120.1 127.7h4.2zM120.1 127.8h4.3zM120.1 127.8h4.4zM120.1 127.8h4.5zM120.1 127.9h4.6zM120.1 127.9h4.7zM120.1 128h4.8zM120.1 128h4.9zM120.1 128.1h5zM120.1 128.1h5.1zM120.1 128.1h5.2zM120.1 128.2h5.3zM120.1 128.2h5.4zM120.1 128.3h5.5zM120.1 128.3h5.4zM120.1 128.4h5.3zM120.1 128.4h5.2zM120.1 128.4h5.1zM120.1 128.5h5zM120.1 128.5h4.9zM120.1 128.6h4.8zM120.1 128.6h4.7zM120.1 128.7h4.6zM120.1 128.7h4.5zM120.1 128.7h4.4zM120.1 128.8h4.3zM120.1 128.8h4.1zM120.1 128.9h4.1zM120.1 128.9h3.9zM120.1 128.9h3.9zM120.1 129h3.7zM120.1 129h3.4zM120.1 129.1h3.1zM120.1 129.1h2.8zM120.1 129.2h2.5zM120.1 129.2h2.2zM120.1 129.2h1.9zM120.1 129.3h1.6zM120.1 129.3h1.3zM120.1 129.4h.9zM120.1 129.4h.6zM120.1 129.5h.3z"/>
<path d="M187.5 127.1h.4zM187.5 127.1h.7zM187.5 127.2h1.1zM187.5 127.2h1.4zM187.5 127.3h1.7zM187.5 127.3h2.1zM187.5 127.3h2.4zM187.5 127.4h2.7zM187.5 127.4h3.1zM187.5 127.5h3.4zM187.5 127.5h3.8zM187.5 127.6h3.9zM187.5 127.6h4zM187.5 127.6h4.1zM187.5 127.7h4.2zM187.5 127.7h4.3zM187.5 127.8h4.4zM187.5 127.8h4.5zM187.5 127.8h4.6zM187.5 127.9h4.7zM187.5 127.9h4.8zM187.5 128h4.9zM187.5 128h4.9zM187.5 128.1h5.1zM187.5 128.1h5.2zM187.5 128.1h5.2zM187.5 128.2h5.4zM187.5 128.2h5.5zM187.5 128.3h5.5zM187.5 128.3h5.5zM187.5 128.4h5.4zM187.5 128.4h5.2zM187.5 128.4h5.2zM187.5 128.5h5zM187.5 128.5h4.9zM187.5 128.6h4.8zM187.5 128.6h4.7zM187.5 128.7h4.6zM187.5 128.7h4.5zM187.5 128.7h4.4zM187.5 128.8h4.3zM187.5 128.8h4.2zM187.5 128.9h4.1zM187.5 128.9h4zM187.5 128.9h3.9zM187.5 129h3.8zM187.5 129h3.5zM187.5 129.1h3.2zM187.5 129.1h2.8zM187.5 129.2h2.5zM187.5 129.2h2.2zM187.5 129.2h1.9zM187.5 129.3h1.6zM187.5 129.3h1.3zM187.5 129.4h1zM187.5 129.4h.7zM187.5 129.5h.4z"/>
</g>
<g fill="#000" stroke="#000" stroke-width=".3">
<path d="M120.6 87.6h.3zM120.7 87.7h.5zM120.7 87.7h.9zM120.7 87.8h1.2zM120.8 87.8h1.4zM120.8 87.8h1.7zM120.9 87.9h1.9zM120.9 87.9h2.2zM120.9 88h2.5zM120.9 88h2.8zM121 88.1h3.1zM121 88.1h3.4zM121 88.1h3.7zM121.1 88.2h3.9zM121.1 88.2h4.2z"/>
<path d="M121.1 88.3h4.5zM121.1 88.3h4.2zM121.1 88.3h3.9zM121 88.4h3.6zM121 88.4h3.3zM120.9 88.5h3.1zM120.9 88.5h2.7zM120.9 88.6h2.4zM120.9 88.6h2.1zM120.8 88.6h1.8zM120.8 88.7h1.5zM120.8 88.7h1.2zM120.7 88.8h.9zM120.7 88.8h.6zM120.6 88.9h.3z"/>
<path d="M188.1 87.6h.3zM188.1 87.7h.6zM188.2 87.7h.8zM188.2 87.8h1.1zM188.2 87.8h1.4zM188.3 87.8h1.6zM188.3 87.9h1.9zM188.3 87.9h2.2zM188.3 88h2.6zM188.4 88h2.8zM188.4 88.1h3.1zM188.4 88.1h3.4zM188.5 88.1h3.6zM188.5 88.2h3.9zM188.6 88.2h4.1z"/>
<path d="M188.6 88.3h4.4zM188.6 88.3h4.1zM188.5 88.3h3.9zM188.5 88.4h3.6zM188.4 88.4h3.3zM188.4 88.5h3zM188.4 88.5h2.7zM188.3 88.6h2.4zM188.3 88.6h2.1zM188.3 88.6h1.8zM188.2 88.7h1.5zM188.2 88.7h1.2zM188.2 88.8h.9zM188.1 88.8h.6zM188.1 88.9h.3z"/>
<path d="M255.5 87.6h.3zM255.6 87.7h.5zM255.6 87.7h.9zM255.6 87.8h1.2zM255.7 87.8h1.3zM255.7 87.8h1.7zM255.7 87.9h2zM255.7 87.9h2.3zM255.8 88h2.5zM255.8 88h2.8zM255.8 88.1h3.2zM255.9 88.1h3.3zM255.9 88.1h3.6zM255.9 88.2h4zM255.9 88.2h4.3z"/>
<path d="M255.9 88.3h4.6zM255.9 88.3h4.3zM255.9 88.3h3.9zM255.9 88.4h3.6zM255.9 88.4h3.3zM255.8 88.5h3zM255.8 88.5h2.7zM255.7 88.6h2.4zM255.7 88.6h2.2zM255.7 88.6h1.8zM255.7 88.7h1.5zM255.6 88.7h1.2zM255.6 88.8h.9zM255.6 88.8h.6zM255.5 88.9h.3z"/>
<path d="M323 87.6h.3zM323 87.7h.6zM323 87.7h.9zM323 87.8h1.2zM323.1 87.8h1.4zM323.1 87.8h1.7zM323.1 87.9h2zM323.2 87.9h2.2zM323.2 88h2.6zM323.2 88h2.9zM323.3 88.1h3.1zM323.3 88.1h3.4zM323.3 88.1h3.7zM323.3 88.2h4zM323.4 88.2h4.2z"/>
<path d="M323.4 88.3h4.5zM323.4 88.3h4.2zM323.3 88.3h4zM323.3 88.4h3.6zM323.3 88.4h3.3zM323.3 88.5h3zM323.2 88.5h2.7zM323.2 88.6h2.4zM323.2 88.6h2.1zM323.1 88.6h1.9zM323.1 88.7h1.5zM323 88.7h1.3zM323 88.8h.9zM323 88.8h.6zM323 88.9h.3z"/>
<path d="M120.6 127.6h.3zM120.7 127.7h.5zM120.7 127.7h.9zM120.7 127.8h1.2zM120.8 127.8h1.4zM120.8 127.8h1.7zM120.9 127.9h1.9zM120.9 127.9h2.2zM120.9 128h2.5zM120.9 128h2.8zM121 128.1h3.1zM121 128.1h3.4zM121 128.1h3.7zM121.1 128.2h3.9zM121.1 128.2h4.2z"/>
<path d="M121.1 128.3h4.5zM121.1 128.3h4.2zM121.1 128.4h3.9zM121 128.4h3.6zM121 128.4h3.3zM120.9 128.5h3.1zM120.9 128.5h2.7zM120.9 128.6h2.4zM120.9 128.6h2.1zM120.8 128.7h1.8zM120.8 128.7h1.5zM120.8 128.7h1.2zM120.7 128.8h.9zM120.7 128.8h.6zM120.6 128.9h.3z"/>
<path d="M188.1 127.6h.3zM188.1 127.7h.6zM188.2 127.7h.8zM188.2 127.8h1.1zM188.2 127.8h1.4zM188.3 127.8h1.6zM188.3 127.9h1.9zM188.3 127.9h2.2zM188.3 128h2.6zM188.4 128h2.8zM188.4 128.1h3.1zM188.4 128.1h3.4zM188.5 128.1h3.6zM188.5 128.2h3.9zM188.6 128.2h4.1z"/>
<path d="M188.6 128.3h4.4zM188.6 128.3h4.1zM188.5 128.4h3.9zM188.5 128.4h3.6zM188.4 128.4h3.3zM188.4 128.5h3zM188.4 128.5h2.7zM188.3 128.6h2.4zM188.3 128.6h2.1zM188.3 128.7h1.8zM188.2 128.7h1.5zM188.2 128.7h1.2zM188.2 128.8h.9zM188.1 128.8h.6zM188.1 128.9h.3z"/>
</g>
<text font-size="10.9" x="304.4" y="273.5">документации</text>
<text font-size="10.8" x="296.1" y="263.8">Перечень отчетной</text>
<g font-size="5.5">
<text x="12.8" y="47" transform="rotate(-90 12.8 47)">Перв. примен.</text>
<text x="70.7" y="84.4">Методология</text>
<text x="140.4" y="84.6">Алгоритмы</text>
<text x="193.4" y="84.2">Схемотехнические решения</text>
<text x="262.3" y="84.9">Программное обеспечение</text>
<text x="347.3" y="84.9">ТЭО</text>
<text x="70" y="95">Проблематика</text>
<text x="132" y="92.2">первичной обработки</text>
<text x="202.8" y="92.2">Тактирование и</text>
<text x="269.9" y="94.6">Архитектура ПО</text>
<text x="338.5" y="92">Трудозатраты</text>
<text x="132" y="97.4">без обнаружения БЭК</text>
<text x="202.8" y="97.4">синхронизация</text>
<text x="338.5" y="97.2">по исполнителям</text>
<text x="12.8" y="103.9" transform="rotate(-90 12.8 103.9)">Справ. №</text>
<text x="70" y="104.7">Анализ тенденций</text>
<text x="132" y="102">первичной обработки</text>
<text x="132" y="107.2">с обнаружением БЭК</text>
<text x="202.1" y="104.3">Выбор АЦП/ЦАП</text>
<text x="267.9" y="105">Циклограмма работы</text>
<text x="337.5" y="104.7">Статьи затрат</text>
<text x="266.4" y="112.5">Обмен данными,</text>
<text x="337.4" y="111.9">Сравнение стоимости</text>
<text x="65.6" y="114.5">Нормативные док-ты</text>
<text x="138" y="115.2">обнаружения</text>
<text x="195.1" y="114.7">Определение интерфейсов</text>
<text x="266.4" y="117.6">контроль целостности</text>
<text x="337.4" y="117.1">с аналогами</text>
<text x="59.6" y="125.3">Итоги патентного поиска</text>
<text x="129.4" y="124.6">Математические модели</text>
<text x="195.6" y="121.8">Аппаратные решения для</text>
<text x="264.9" y="124.8">Управление АЦП/ЦАП</text>
<text x="340.7" y="121.9">Показатели</text>
<text x="195.6" y="127">2-х режимов работы</text>
<text x="340.7" y="127.1">эффективности</text>
<text x="58.6" y="135.1">Тех. требования к макету</text>
<text x="127.3" y="132.3">Формирования и приема</text>
<text x="127.3" y="137.5">сигнала S-, X- диапазонов</text>
<text x="204.1" y="132.3">Подсистема</text>
<text x="204.1" y="137.4">электропитания</text>
<text x="196.6" y="144.3">Структура модуля ПОС</text>
<text x="12.8" y="176.8" transform="rotate(-90 12.8 176.8)">Подп. и дата</text>
<text x="210.4" y="180.9">ТЗ на ОКР</text>
<text x="12.8" y="205.9" transform="rotate(-90 12.8 205.9)">Инв. № дубл.</text>
<text x="12.8" y="231.7" transform="rotate(-90 12.8 231.7)">Взам. инв. №</text>
<text x="369" y="256.8">Лит.</text>
<text x="383.1" y="256.8">Масса</text>
<text x="398" y="256.8">Масштаб</text>
<text x="12.8" y="261.8" transform="rotate(-90 12.8 261.8)">Подп. и дата</text>
<text x="251.1" y="261.8">№ докум.</text>
<text x="273.6" y="261.8">Подп.</text>
<text x="231" y="266.8">Разраб.</text>
<text x="231" y="271.8">Пров.</text>
<text x="231" y="276.8">Т.контр.</text>
<text x="366.8" y="276.8">Лист</text>
<text x="387.9" y="276.8">Листов</text>
<text x="408.4" y="276.8">1</text>
<text x="231" y="286.8">Н.контр.</text>
<text x="12.8" y="290.9" transform="rotate(-90 12.8 290.9)">Инв. № подл.</text>
<text x="231" y="291.8">Утв.</text>
<text x="306" y="296.8">Копировал</text>
<text x="376" y="296.8">Формат</text>
<text x="396" y="296.8">A3</text>
</g>
<g font-size="5.4">
<text x="231.1" y="261.8">Изм.</text>
<text x="238.1" y="261.8">Лист</text>
<text x="286.1" y="261.8">Дата</text>
</g>
</svg>
